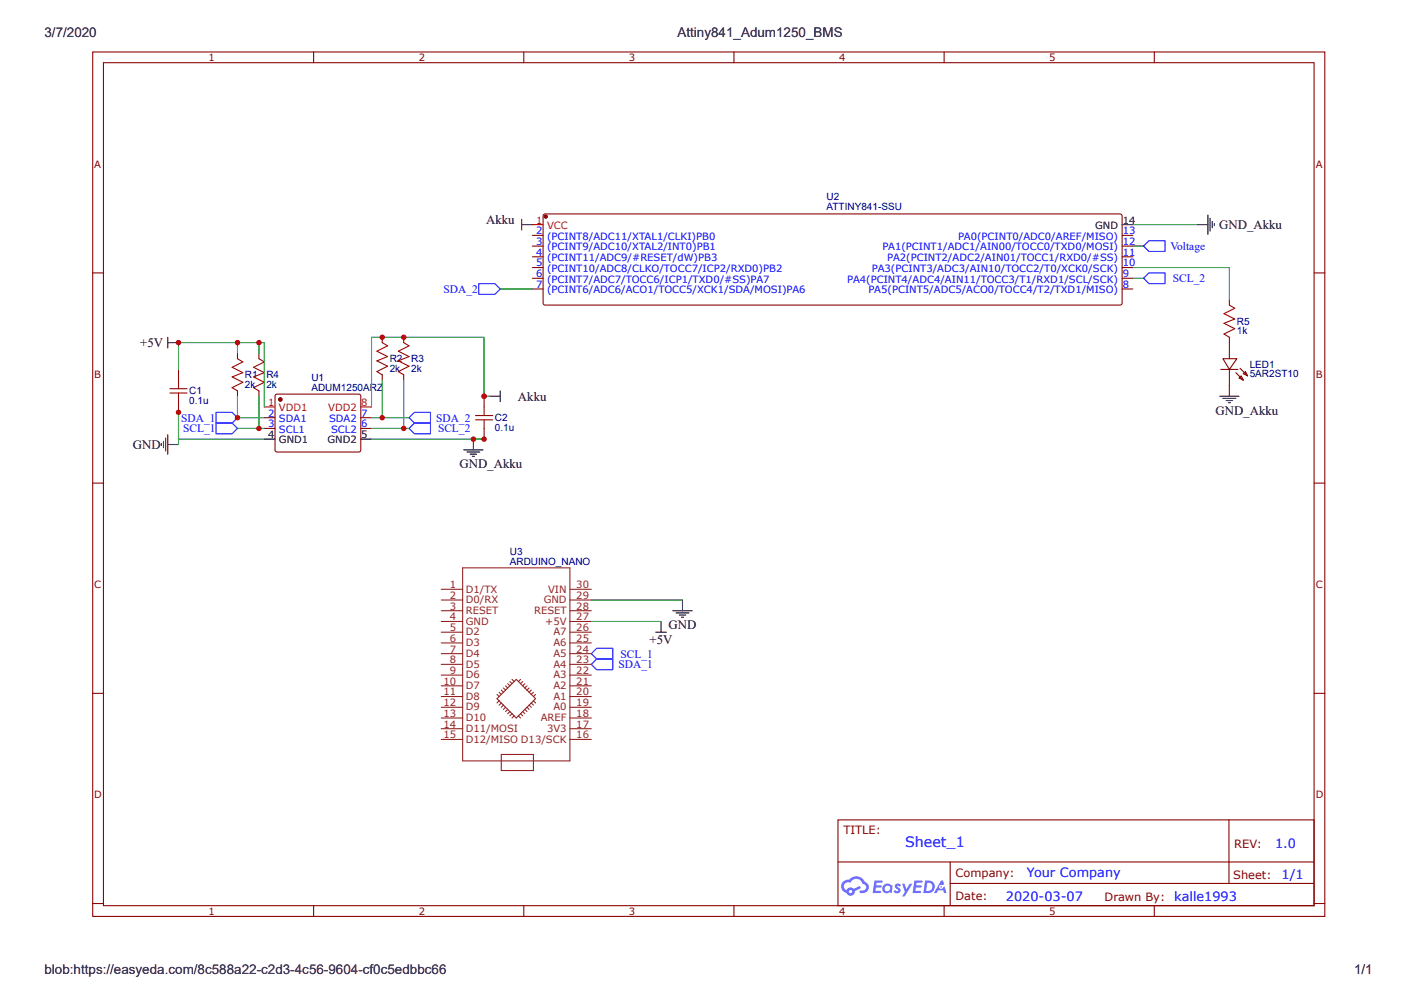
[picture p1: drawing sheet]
<svg xmlns="http://www.w3.org/2000/svg" width="297mm" height="210mm" viewBox="0 0 297 210" stroke-linecap="round" stroke-linejoin="round" font-family="sans-serif">
<g fill="none" stroke="#800" stroke-width=".23">
<path d="M19.5 10.9h258.5v181.4h-258.5zM21.7 13.2h254.1v176.8h-254.1zM65.8 10.9v2.3M109.9 10.9v2.3M154 10.9v2.3M198.1 10.9v2.3M242.2 10.9v2.3M19.5 57.3h2.2M275.8 57.3h2.2M19.5 101.4h2.2M275.8 101.4h2.2M19.5 145.5h2.2"/>
<path d="M275.8 145.5h2.2M175.8 172h100v18h-100zM257.9 172v13.4M19.5 189.6h2.2M65.8 190v2.3M109.9 190v2.3M154 190v2.3M175.9 180.9h99.8M198.1 190v2.3M199.4 185.4h76.3M199.4 180.9v9M242.2 190v2.3"/>
<path d="M275.8 189.6h2.2"/>
</g>
<g fill="#58f">
<path d="M188 185.5l.4-.1 .4 .1 .2 .2-.2 .4a.3 .3 0 0 0-.2-.3 .3 .3 0 0 0-.3 .1v.1a.75 .75 0 0 1 .6 .6 .75 .75 0 0 1-.2 .7l-.6 .1-.6-.3 .3-.4 .5 .3 .2-.2a.83 .83 0 0 1-.5-1.3z"/>
<path d="M189.3 185.4h.5l.4 1.2 .7-1.2h.5l-1.6 2.7h-.5l.6-1z"/>
<path d="M183.5 184.7l1.7 .1v.2l-.2 .2h-1l-.1 .6h.9l.3 .2-.3 .2h-1l-.1 .7h1l.1 .1v.3l-1.7 .1z"/>
<path d="M191.9 184.7l1.7 .1v.2l-.2 .2h-1.1v.6h.9l.2 .2-.2 .2h-1l-.1 .7h1l.1 .1v.3l-1.7 .1z"/>
<path d="M197.5 184.7h.4l.2 .8-.4 .2a.45 .45 0 0 0-.6 .2 .45 .45 0 0 0 .3 .6 .45 .45 0 0 0 .5-.4l.3-.1 .4 1.4h-.5l-.2-.6h-1.1l-.3 .6h-.5z"/>
<path d="M194.1 184.7l-.3 2.7h.8a1.34 1.34 0 0 0 1.6-1.4 1.34 1.34 0 0 0-1.6-1.3zM194.6 185.2a.91 .91 0 0 1 1 1 .91 .91 0 0 1-1.3 .7z"/>
<path d="M185.4 185.8a.98 .98 0 0 0 0 1.3 .98 .98 0 0 0 1.3 .1l.4 .2 .2-1.5-.4-.2a.97 .97 0 0 0-1.5 .1zM185.6 186.4a.6 .6 0 0 1 1.2 0 .6 .6 0 0 1-1.2 0z"/>
<path d="M176.9 185a1.39 1.39 0 0 0 .7 2.3 .92 .92 0 0 0 1.1 .6 .92 .92 0 0 0 .7-.9l1.3-.7-.3-.4-1.2 .6-.7-.3a.92 .92 0 0 0-.9 .6 .89 .89 0 0 1-.4-1.3 .89 .89 0 0 1 1.3-.3 1.35 1.35 0 0 1 1.3-.8 1.35 1.35 0 0 1 1.2 1.1 .73 .73 0 0 1 .7 .9 .73 .73 0 0 1-1 .4 .28 .28 0 0 0-.3 .3 .28 .28 0 0 0 .2 .3 1.26 1.26 0 0 0 1.6-.8 1.26 1.26 0 0 0-.8-1.6 2 2 0 0 0-3.3-.4l-.7 .1zM178.1 187.1a.35 .35 0 0 1 .7 0 .35 .35 0 0 1-.7 0z"/>
<circle cx="197.5" cy="186.1" r=".17"/>
</g>
<circle cx="58.8" cy="83.8" r=".34" fill="#800"/>
<g fill="none" stroke="#800" stroke-width=".23">
<path d="M57.8 82.8l.4-.1 17.3 .1 .2 .3-.1 11.5-.3 .2h-17.4l-.2-.4v-11.3z"/>
<circle cx="58.8" cy="83.8" r=".34"/>
</g>
<circle cx="58.8" cy="83.8" r=".34" fill="#800"/>
<g fill="none" stroke="#800" stroke-width=".23">
<path d="M114.1 45l.3-.1h120.7l.4 .4v18.3l-.5 .4h-120.7l-.3-.4v-18.3zM55.5 87.6h2.2M55.5 89.9h2.2M75.7 87.6h2.3M75.7 89.9h2.3"/>
<circle cx="58.8" cy="83.8" r=".34"/>
</g>
<path d="M55.5 85.4h2.2M75.7 85.4h2.3" fill="none" stroke="#f00" stroke-width=".23"/>
<path d="M55.5 92.1h2.2M75.7 92.1h2.3" fill="none" stroke="#000" stroke-width=".23"/>
<circle cx="114.5" cy="45.4" r=".34" fill="#800"/>
<g fill="none" stroke="#800" stroke-width=".23">
<path d="M111.7 49.4h2.3M111.7 51.6h2.3M111.7 53.9h2.3M111.7 56.1h2.3M111.7 58.4h2.3M235.5 49.4h2.2M235.5 51.6h2.2M235.5 53.9h2.2M235.5 56.1h2.2M235.5 58.4h2.2M37.5 77.5v2.3M49.8 74.1v1.2"/>
<path d="M54.3 74.1v1.2M80.2 70.8v1.1M80.2 78.6v1.2M84.7 70.8v1.1M84.7 78.6v1.2M111.7 60.6h2.3M235.5 60.6h2.2M256.2 77.5h3.6M256.6 75.3h3l-1.6 2.2zM258 62.9v1.1M258 70.8v4.5M258 77.5v3.4"/>
<path d="M259.3 78.2l1.6 1.6M260 79.3l.5-.4 .4 .9zM260.2 77.3l1.6 1.6M260.9 78.4l.5-.4 .4 .9zM37.5 84.3v2.2M49.8 82v1.1M54.3 82v1.1M101.6 83.1v2.3M101.6 89.9v2.2"/>
<circle cx="114.5" cy="45.4" r=".34"/>
</g>
<path d="M111.7 47.1h2.3" fill="none" stroke="#f00" stroke-width=".23"/>
<g fill="none" stroke="#000" stroke-width=".23">
<path d="M109.5 47.1h2.2M109.5 46v2.3M235.5 47.1h2.2M251.2 47.1h2.3M253.5 45.1v4.1M253.9 45.8v2.7M254.4 46.5v1.3M254.8 46.9v.5M35.2 71.9h2.3M35.2 70.8v2.2M33.9 93v.5M34.3 92.6v1.3"/>
<path d="M34.8 91.9v2.7M35.2 91.2v4.1M35.2 93.3h2.3M97.3 94.4h4.1M98 94.8h2.7M98.7 95.3h1.3M99.1 95.7h.5M99.3 92.1v2.3M102.7 83.1h2.3M105 82v2.3M255.9 83.1h4.1M256.6 83.6h2.7"/>
<path d="M257.3 84h1.4M257.8 84.5h.4M258 80.9v2.2M137.6 132.6h2.2M138.7 130.4v2.2M141.2 128.1h4M141.9 128.6h2.7M142.5 129h1.4M143 129.5h.4M143.2 125.9v2.2"/>
</g>
<g fill="none" stroke="#8d2323" stroke-width=".23">
<path d="M97.1 119.1h22.5v40.5h-22.5zM92.6 139.4h4.5M92.6 137.1h4.5M92.6 134.9h4.5M92.6 132.6h4.5M92.6 130.4h4.5M92.6 128.1h4.5M92.6 125.9h4.5M92.6 123.6h4.5M119.6 139.4h4.5M119.6 137.1h4.5M119.6 134.9h4.5"/>
<path d="M119.6 132.6h4.5M119.6 130.4h4.5M119.6 128.1h4.5M119.6 125.9h4.5M119.6 123.6h4.5M92.6 152.9h4.5M92.6 150.6h4.5M92.6 148.4h4.5M92.6 146.1h4.5M92.6 143.9h4.5M92.6 141.6h4.5M92.6 155.1h4.5"/>
<path d="M104.3 146.6l4-4.1 4.1 4.1-4.1 4zM104.3 145.7l.4 .4M104.7 145.2l.5 .5M104.7 147l-.4 .5M105.2 158.3h6.7v3.4h-6.7zM105.2 144.8l.4 .4M105.2 147.5l-.5 .4M105.6 147.9l-.4 .5M105.6 144.3l.5 .5M106.1 143.9l.4 .4M106.1 148.4l-.5 .4M106.5 143.4l.5 .5"/>
<path d="M106.5 148.8l-.4 .5M107 143l.4 .4M107 149.3l-.5 .4M107.4 142.5l.5 .5M107.4 149.7l-.4 .5M107.9 150.2l-.5 .4M108.8 150.2l.4 .4M109.2 149.7l.5 .5M109.2 142.5l-.4 .5M109.7 149.3l.4 .4M109.7 143l-.5 .4M110.1 148.8l.5 .5"/>
<path d="M110.1 143.4l-.4 .5M110.6 148.4l.4 .4M110.6 143.9l-.5 .4M111 147.9l.5 .5M111 144.3l-.4 .5M111.5 147.5l.4 .4M111.5 144.8l-.5 .4M111.9 147l.5 .5M111.9 145.2l-.4 .5M112.4 145.7l-.5 .4M119.6 152.9h4.5M119.6 150.6h4.5"/>
<path d="M119.6 148.4h4.5M119.6 146.1h4.5M119.6 143.9h4.5M119.6 141.6h4.5M119.6 155.1h4.5"/>
</g>
<g fill="none" stroke="#a00000" stroke-width=".23">
<path d="M37.5 79.8v1.8M49.8 75.3l1.2 .6-2.3 1.2 2.3 1.1-2.3 .9 2.3 1.1-2.3 1.1 1.1 .7M54.3 75.3l1.2 .6-2.3 1.2 2.3 1.1-2.3 .9 2.3 1.1-2.3 1.1 1.1 .7M80.2 71.9l1.1 .7-2.2 1.1 2.2 1.1-2.2 .9 2.2 1.1-2.2 1.2 1.1 .6M84.7 71.9l1.1 .7-2.2 1.1 2.2 1.1-2.2 .9 2.2 1.1-2.2 1.2 1.1 .6M258 64l1.1 .7-2.3 1.1 2.3 1.1-2.3 .9 2.3 1.2-2.3 1.1 1.2 .7M35.7 82.5h3.6M35.7 81.6h3.6M37.5 82.5v1.8M99.8 88.1h3.6M99.8 87.2h3.6M101.6 85.4v1.8"/>
<path d="M101.6 88.1v1.8"/>
</g>
<g fill="none" stroke="#080" stroke-width=".23">
<path d="M237.7 56.1h20.3v6.8M237.7 58.4h2.3M237.7 47.1h13.5M237.7 51.6h2.3M37.5 77.5v-5.6h18v13.5M49.8 71.9v2.2M54.3 71.9v2.2M80.2 79.8v7.8M84.7 79.8v10.1M105 60.6h6.7M49.8 83.1v4.5h5.7M49.8 89.9h5.7"/>
<path d="M54.3 83.1v6.8M55.5 92.1h-18v-5.6v6.8M78 92.1h23.6M78 89.9h7.8M78 87.6h7.8M102.7 83.1h-1.1v-12.3h-23.6v14.6M124.1 125.9h19.1M124.1 130.4h14.6"/>
</g>
<path d="M100.5 59.5h3.3l1.2 1.1-1.2 1.2h-3.3zM240 58.4l1.1-1.1h3.4v2.2h-3.4zM240 51.6l1.1-1.1h3.4v2.3h-3.4zM45.3 86.5h3.4l1.1 1.1-1.1 1.2h-3.4zM45.3 88.8h3.4l1.1 1.1-1.1 1.1h-3.4zM85.8 87.6l1.2-1.1h3.3v2.3h-3.3zM85.8 89.9l1.2-1.1h3.3v2.2h-3.3zM124.1 139.4l1.1-1.1h3.4v2.2h-3.4zM124.1 137.1l1.1-1.1h3.4v2.3h-3.4z" fill="none" stroke="#00f" stroke-width=".23"/>
<g fill="#c00">
<circle cx="84.7" cy="89.9" r=".56"/>
<circle cx="54.3" cy="89.9" r=".56"/>
<circle cx="54.3" cy="71.9" r=".56"/>
<circle cx="99.3" cy="92.1" r=".56"/>
<circle cx="37.5" cy="71.9" r=".56"/>
<circle cx="37.5" cy="86.5" r=".56"/>
<circle cx="49.8" cy="71.9" r=".56"/>
<circle cx="49.8" cy="87.6" r=".56"/>
<circle cx="101.6" cy="92.1" r=".56"/>
<circle cx="101.6" cy="83.1" r=".56"/>
<circle cx="84.7" cy="70.8" r=".56"/>
<circle cx="80.2" cy="70.8" r=".56"/>
<circle cx="80.2" cy="87.6" r=".56"/>
</g>
<text font-size="3" fill="#00f" x="189.9" y="177.8">Sheet_1</text>
<g font-size="2.8">
<text x="9.3" y="7.8">3/7/2020</text>
<text x="142.2" y="7.8">Attiny841_Adum1250_BMS</text>
<text x="9.3" y="204.3">blob:https://easyeda.com/8c588a22-c2d3-4c56-9604-cf0c5edbbc66</text>
<text x="284.1" y="204.3">1/1</text>
</g>
<g font-size="2.7">
<text x="102" y="46.9">Akku</text>
<text x="255.8" y="48">GND_Akku</text>
<text x="29.4" y="72.8">+5V</text>
<text x="108.7" y="84">Akku</text>
<text x="255" y="87">GND_Akku</text>
<text x="27.9" y="94.2">GND</text>
<text x="96.4" y="98.3">GND_Akku</text>
<text x="136.3" y="135.2">+5V</text>
<text x="140.3" y="132">GND</text>
</g>
<g font-size="2.7" fill="#00f">
<text x="267.6" y="177.9">1.0</text>
<text x="215.5" y="184">Your Company</text>
<text x="268.9" y="184.5">1/1</text>
<text x="211.1" y="189">2020-03-07</text>
<text x="246.4" y="189">kalle1993</text>
</g>
<g font-size="2.4" fill="#00f">
<text x="245.6" y="52.4">Voltage</text>
<text x="246.1" y="59.2">SCL_2</text>
<text x="93.1" y="61.4">SDA_2</text>
<text x="38" y="88.5">SDA_1</text>
<text x="91.5" y="88.5">SDA_2</text>
<text x="38.4" y="90.7">SCL_1</text>
<text x="91.9" y="90.7">SCL_2</text>
<text x="130.2" y="138">SCL_1</text>
<text x="129.8" y="140.2">SDA_1</text>
</g>
<g font-size="2.4" fill="#800">
<text x="177" y="174.9">TITLE:</text>
<text x="259" y="177.9">REV:</text>
<text x="200.5" y="184">Company:</text>
<text x="258.8" y="184.4">Sheet:</text>
<text x="200.5" y="188.9">Date:</text>
<text x="231.8" y="189">Drawn By:</text>
</g>
<g font-size="2.1" fill="#800">
<text x="43.8" y="12.8">1</text>
<text x="87.9" y="12.8">2</text>
<text x="132" y="12.8">3</text>
<text x="176.1" y="12.8">4</text>
<text x="220.2" y="12.8">5</text>
<text x="19.8" y="35.2">A</text>
<text x="276.1" y="35.2">A</text>
<text x="19.8" y="79.3">B</text>
<text x="276.1" y="79.3">B</text>
<text x="19.8" y="123.4">C</text>
<text x="276.1" y="123.4">C</text>
<text x="19.8" y="167.5">D</text>
<text x="276.1" y="167.5">D</text>
<text x="43.8" y="191.9">1</text>
<text x="87.9" y="191.9">2</text>
<text x="132" y="191.9">3</text>
<text x="176.1" y="191.9">4</text>
<text x="220.2" y="191.9">5</text>
</g>
<g font-size="2.1" fill="#f00">
<text x="112.5" y="46.9">1</text>
<text x="114.8" y="48">VCC</text>
<text x="56.3" y="85.2">1</text>
<text x="58.5" y="86.3">VDD1</text>
<text x="68.9" y="86.3">VDD2</text>
<text x="75.8" y="85.2">8</text>
</g>
<g font-size="2.1" fill="#000080">
<text x="173.5" y="44.1">ATTINY841-SSU</text>
<text x="173.5" y="42">U2</text>
<text x="259.6" y="70.2">1k</text>
<text x="259.6" y="68.1">R5</text>
<text x="81.8" y="76">R2</text>
<text x="86.3" y="76">R3</text>
<text x="262.3" y="77.1">LED1</text>
<text x="39.7" y="82.7">C1</text>
<text x="51.4" y="81.4">2k</text>
<text x="51.4" y="79.4">R1</text>
<text x="55.9" y="81.4">2k</text>
<text x="55.9" y="79.4">R4</text>
<text x="65.3" y="82">ADUM1250ARZ</text>
<text x="65.4" y="80">U1</text>
<text x="81.8" y="78">2k</text>
<text x="86.3" y="78">2k</text>
<text x="262.3" y="79.2">5AR2ST10</text>
<text x="39.7" y="84.8">0.1u</text>
<text x="103.8" y="88.4">C2</text>
<text x="103.8" y="90.4">0.1u</text>
<text x="107" y="118.5">ARDUINO_NANO</text>
<text x="107" y="116.4">U3</text>
</g>
<g font-size="2.1">
<text x="235.6" y="46.9">14</text>
<text x="229.8" y="48">GND</text>
<text x="56.3" y="91.9">4</text>
<text x="58.5" y="93">GND1</text>
<text x="68.7" y="93">GND2</text>
<text x="75.8" y="91.9">5</text>
</g>
<g font-size="2.1" fill="#00f">
<text x="112.5" y="49.2">2</text>
<text x="112.5" y="51.4">3</text>
<text x="112.5" y="53.7">4</text>
<text x="114.8" y="50.3">(PCINT8/ADC11/XTAL1/CLKI)PB0</text>
<text x="114.8" y="52.5">(PCINT9/ADC10/XTAL2/INT0)PB1</text>
<text x="185.2" y="52.5">PA1(PCINT1/ADC1/AIN00/TOCC0/TXD0/MOSI)</text>
<text x="201.1" y="50.3">PA0(PCINT0/ADC0/AREF/MISO)</text>
<text x="235.6" y="49.2">13</text>
<text x="235.6" y="51.4">12</text>
<text x="235.6" y="53.7">11</text>
<text x="112.5" y="55.9">5</text>
<text x="112.5" y="58.2">6</text>
<text x="114.8" y="54.8">(PCINT11/ADC9/#RESET/dW)PB3</text>
<text x="114.8" y="57">(PCINT10/ADC8/CLKO/TOCC7/ICP2/RXD0)PB2</text>
<text x="114.8" y="59.3">(PCINT7/ADC7/TOCC6/ICP1/TXD0/#SS)PA7</text>
<text x="177.8" y="59.3">PA4(PCINT4/ADC4/AIN11/TOCC3/T1/RXD1/SCL/SCK)</text>
<text x="183" y="57">PA3(PCINT3/ADC3/AIN10/TOCC2/T0/XCK0/SCK)</text>
<text x="186.2" y="54.8">PA2(PCINT2/ADC2/AIN01/TOCC1/RXD0/#SS)</text>
<text x="235.6" y="55.9">10</text>
<text x="235.6" y="58.2">9</text>
<text x="112.5" y="60.4">7</text>
<text x="114.8" y="61.5">(PCINT6/ADC6/ACO1/TOCC5/XCK1/SDA/MOSI)PA6</text>
<text x="182.3" y="61.5">PA5(PCINT5/ADC5/ACO0/TOCC4/T2/TXD1/MISO)</text>
<text x="235.6" y="60.4">8</text>
<text x="56.3" y="87.4">2</text>
<text x="56.3" y="89.7">3</text>
<text x="58.5" y="88.5">SDA1</text>
<text x="69.1" y="88.5">SDA2</text>
<text x="75.8" y="89.7">6</text>
<text x="75.8" y="87.4">7</text>
<text x="58.5" y="90.8">SCL1</text>
<text x="69.5" y="90.8">SCL2</text>
</g>
<g font-size="2.1" fill="#8d2323">
<text x="94.4" y="125.7">2</text>
<text x="94.4" y="123.4">1</text>
<text x="97.8" y="124.3">D1/TX</text>
<text x="115" y="124.3">VIN</text>
<text x="120.9" y="123.4">30</text>
<text x="120.9" y="125.7">29</text>
<text x="94.4" y="130.2">4</text>
<text x="94.4" y="127.9">3</text>
<text x="97.8" y="131.1">GND</text>
<text x="97.8" y="128.8">RESET</text>
<text x="97.8" y="126.6">D0/RX</text>
<text x="112.1" y="128.8">RESET</text>
<text x="114.1" y="126.6">GND</text>
<text x="114.4" y="131.1">+5V</text>
<text x="120.9" y="127.9">28</text>
<text x="120.9" y="130.2">27</text>
<text x="94.4" y="136.9">7</text>
<text x="94.4" y="134.7">6</text>
<text x="94.4" y="132.4">5</text>
<text x="97.8" y="137.8">D4</text>
<text x="97.8" y="135.6">D3</text>
<text x="97.8" y="133.3">D2</text>
<text x="116.1" y="133.3">A7</text>
<text x="116.1" y="135.6">A6</text>
<text x="116.1" y="137.8">A5</text>
<text x="120.9" y="132.4">26</text>
<text x="120.9" y="134.7">25</text>
<text x="120.9" y="136.9">24</text>
<text x="93.1" y="143.7">10</text>
<text x="94.4" y="141.4">9</text>
<text x="94.4" y="139.2">8</text>
<text x="97.8" y="142.3">D6</text>
<text x="97.8" y="140.1">D5</text>
<text x="116.1" y="140.1">A4</text>
<text x="116.1" y="142.3">A3</text>
<text x="120.9" y="139.2">23</text>
<text x="120.9" y="141.4">22</text>
<text x="120.9" y="143.7">21</text>
<text x="93.1" y="148.2">12</text>
<text x="93.1" y="145.9">11</text>
<text x="97.8" y="149.1">D9</text>
<text x="97.8" y="146.8">D8</text>
<text x="97.8" y="144.6">D7</text>
<text x="116.1" y="144.6">A2</text>
<text x="116.1" y="146.8">A1</text>
<text x="116.1" y="149.1">A0</text>
<text x="120.9" y="145.9">20</text>
<text x="120.9" y="148.2">19</text>
<text x="93.1" y="152.7">14</text>
<text x="93.1" y="150.4">13</text>
<text x="93.1" y="154.9">15</text>
<text x="97.8" y="153.6">D11/MOSI</text>
<text x="97.8" y="151.3">D10</text>
<text x="97.8" y="155.8">D12/MISO D13/SCK</text>
<text x="113.5" y="151.3">AREF</text>
<text x="114.8" y="153.6">3V3</text>
<text x="120.9" y="150.4">18</text>
<text x="120.9" y="152.7">17</text>
<text x="120.9" y="154.9">16</text>
</g>
</svg>
